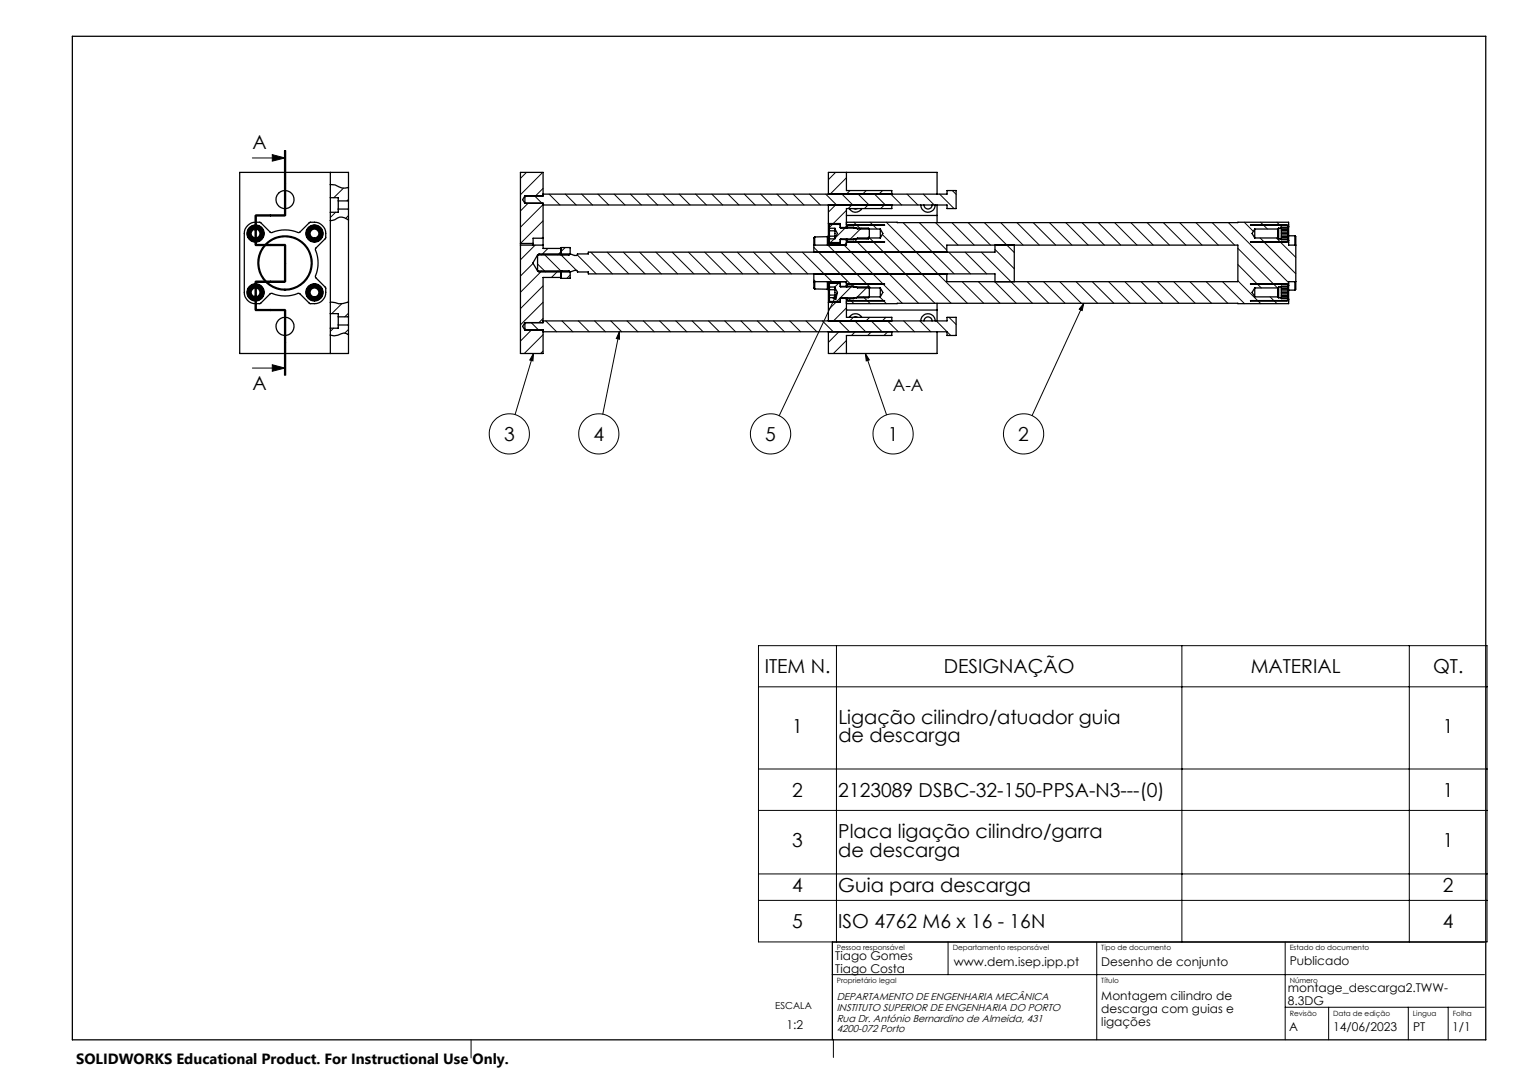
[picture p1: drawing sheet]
<svg xmlns="http://www.w3.org/2000/svg" width="420mm" height="297mm" viewBox="0 0 420 297" stroke-linecap="round" stroke-linejoin="round" font-family="sans-serif">
<g fill="none" stroke="#000" stroke-width=".35">
<path d="M20 10h390v277h-390zM91.2 50.9l1.3 .1a3.9 3.9 0 0 0 3.7 .7M91.2 54.6v4M91.2 47.6v7M91.2 58.6v28M91.2 54.6h2.1v.9M93.3 55.5v2.2M93.3 57.7v.9h-2.1M93.3 57.7h2.9M93.3 55.5h2.9M96.2 55.5v2.2M96.2 55.5v-7.9h-30.1v50h30.1v-7.9"/>
<path d="M96.2 57.7v29.8M144.9 55.9v.2M144.9 54v.3M144.9 54.3l.2-.2h4.8v-6.5h-6.3v19.6M144.9 55.9l.2 .2h4.8v9.7M144.9 54.3v1.6M144.9 54h5M144.9 54l-.7 1.1 .7 1M144.9 56.1h5M149.9 53.6h111.4v-1h2.5v5h-2.5v-1h-111.4M228.6 53.6v-6h30v6M228.6 56.6v5.1"/>
<path d="M233.6 47.6v5h12.5v1M233.6 59.5h25M234.4 57.6a1.97 1.97 0 0 0 3.4 0M235.6 57.6l.5 .1 .5-.1M246.1 56.6v1h-12.5v5.2M254.1 56.6a2.01 2.01 0 0 0 2 2 2.01 2.01 0 0 0 2-2M255 56.6a1.13 1.13 0 0 0 1.1 1.1 1.13 1.13 0 0 0 1.1-1.1M258.6 56.6v4.9M68.3 62.3a4.6 4.6 0 0 1 3.5-1l3 2.9a10.6 10.6 0 0 1 7.7 0l2.9-2.8a3.5 3.5 0 0 1 4.5 4.1v.3l-2.8 2.9a11.1 11.1 0 0 1 0 7.8l2.7 2.8a3.5 3.5 0 0 1-4.1 4.5h-.3l-2.9-2.8a11.1 11.1 0 0 1-7.7 0l-3 2.8a3.4 3.4 0 0 1-4.4-3.1v-16.3a2.75 2.75 0 0 1 .9-2.1zM69 63.6l.7-.6 .8-.3 .9 .3 .6 .6 .2 .8-.2 .9-.4 .2-.2 .5-.9 .2-.8-.2-.7-.7-.2-.9zM69 79.8l.7-.6 .8-.2 .9 .2 .2 .4 .4 .2 .2 .9-.2 .9-.6 .6-.9 .2-.8-.2-.7-.6-.2-.9zM85.3 79.8l.4-.2 .2-.4 .9-.2 .8 .2 .7 .6 .2 .9-.2 .9-.7 .6-.8 .2-.9-.2-.6-.6-.2-.9z"/>
<path d="M85.3 63.6l.6-.6 .9-.3 .8 .3 .7 .6 .2 .8-.2 .9-.7 .7-.8 .2-.9-.2-.2-.5-.4-.2-.2-.9zM96.2 60.7a2.76 2.76 0 0 0-3.8 0l-1.2 .2M143.6 67.2v.5M143.6 67.7v29.9h6.3v-6.5h-4.8l-.2-.2M143.6 67.7h6.3M143.6 67.2h3.5M147.1 67.2v.5M148.3 74.8h6.5l.1 2h2.4v-1.7M148.3 70.4l-1.3 2.2 1.3 2.2M148.3 70.4v4.4M148.3 74.7l.4 .4h8.7M149.9 65.8v1.9"/>
<path d="M149.9 67.7v.9h4.9M149.9 65.8h-2.8v1.4M154.8 76.6h-4.9v12.5l-5-.1M154.8 75.1l.4-.3h1.8l.3 .3M154.8 70.1l.4 .3h1.8l.3-.3M157.3 70.1v-1.8h-2.4l-.1 2.1h-6.5M157.4 75.1l1.1-.5h.7l.1 .5h3v.5h112.3v2.1M157.4 70.1h-8.7l-.4 .4M224.6 77.7v1.8l.2 .3M224.6 77.7h9v1.4M224.6 67.7v1.9M224.6 75.6v2.1"/>
<path d="M224.8 65.4v2.3M224.8 65.4l-.2 .2v2.1M224.8 77.7v2.1M224.8 79.8h3.5M228.3 65.3v2.4M228.3 77.7v2.1M228.3 79.8l.3 .3M228.3 65.3l-3.5 .1M228.6 61.7h3.3l.1 1.3h7.6l.3 .2v2.5l-.3 .3-7.7 .1M228.6 61.7v5.5M228.6 78v5.5M228.6 65.1l-.3 .2"/>
<path d="M228.6 78h3.3v1.1M228.6 67.2v.5M228.6 77.7v.3M228.9 79.2h1.5v.2M228.9 63h1.5v.2M228.9 63.7h1.5M228.9 65.2h1.5M228.9 80h1.5M230.4 63.2v2.5M230.4 79.4v2.6M230.4 65.7v.2h-1.5M230.4 63.2l.7 1.2-.7 1.3"/>
<path d="M230.4 79.4l.7 1.3-.7 1.3M231.9 61.9l-3 .2v4.8l3 .1M231.9 78.2l-3 .1v4.9h3M231.9 79.1l7.7 .1 .3 .3v2.4l-.3 .3h-7.6l-.1 1.3h-3.3M231.9 66.1v1.1h-3.3M231.9 79.1h1.7M231.9 66.1h1.7M231.9 62.8h1.7M233.6 79.1v.1M233.6 66v.1M233.6 62.8v.2M233.6 61.3h122v.8"/>
<path d="M233.6 66.1v1.6h-9M233.6 62.1h10.5l-10 .1-.5 .3M233.6 66.4l.5 .3h10v.1h-10.5M233.6 78.3h10.5l-10 .2-.5 .2M233.6 78.8l.2 .4M233.6 62.6v.1M233.6 62.7h2v.3M233.6 79h2v.2M233.6 62.7l.2 .3M233.8 66l-.2 .3M235.6 66v.2h-2M236.3 63l.3 .2h6.3"/>
<path d="M236.3 79.2l.3 .3h6.3M242.9 79.5v2.4M242.9 63.2v2.5M242.9 65.7h-6.3l-.3 .3M242.9 79.5l.7 1.2-.7 1.2M242.9 63.2l.7 1.2-.7 1.3M261.3 69.6v-1.9h80.3v10h-80.3v-2.1M274.6 67.7v1.9h-112.3v.5h-3l-.1 .4h-.7l-1.1-.4M279.9 67.7v10M346.3 63.2v2.5M346.3 79.5v2.4M346.3 63.2h6.3"/>
<path d="M346.3 63.2l-.8 1.2 .8 1.3M346.3 65.7h6.3M346.3 79.5h6.3M346.3 79.5l-.8 1.2 .8 1.2M352.6 63.2v2.5M352.6 79.5v2.4M352.6 65.7l.2 .3M352.8 79.2v3M352.8 63v3M352.8 79.2h2.7l-.1 .4M352.8 66h2.6M352.8 63h2.7l-.1 .4"/>
<path d="M352.8 63l-.2 .2M352.8 79.2l-.2 .3M353.6 65.5h1.8M353.6 63.4h1.8M353.6 79.6h1.8M353.6 65.3h1.9M353.6 63.6h1.9M353.6 79.8h1.9M353.6 64.9h1.8M353.6 64.4h1.9M353.6 64.1h1.8M355.4 65.5v.5"/>
<path d="M355.4 66l.2 .3M355.4 64.9l.1 .4M355.4 64.1l.1 .3M355.4 63.4l.1 .2M355.4 79.6l.1 .2M355.5 79h-1.9v3.4h1.9M355.5 63.6l-.1 .5M355.5 62.7h-1.9v3.5h1.9M355.5 79.8l-.1 .5M355.5 62.7l-.1 .3M355.5 65.3l-.1 .2M355.5 64.4l-.1 .5"/>
<path d="M355.6 62.1v.4M355.6 66.4v.4M355.6 62.6v3.7M355.6 78.3v.4M355.6 78.8v3.7M355.6 65.1h1.7M355.6 66.8v.9h2M355.6 62.5v.1M355.6 66.3v.1M355.6 78.7v.1M355.6 62.1h-10.5l10 .1 .5 .3M355.6 66.4l-.5 .3h-10v.1h10.5"/>
<path d="M355.6 78.3h-10.5l10 .2 .5 .2M355.6 62.6l-.1 .1M355.6 78.8l-.2 .4M357.3 65.1v2.6M357.3 65.1l.3 .2v2.4M357.3 77.7v2.4M357.6 77.7v2.1l-.3 .3M357.6 77.7h-2v.6M357.6 67.7v10M91.2 86.6v4M91.2 90.6v7M91.2 86.6h2.1v.9"/>
<path d="M93.3 87.5v2.2M93.3 89.7v.9h-2.1M93.3 89.7h2.9M93.3 87.5h2.9M96.2 92.4a2.34 2.34 0 0 0-3 .1l-1 .2-1-.2M96.2 83.4a4.9 4.9 0 0 1-3.7 .1h-1.3M96.2 87.5v2.2M144.9 90.9v.2M144.9 89v.3M144.9 89.3v1.6M144.9 89l-.7 1.1 .7 1M144.9 91.1h5"/>
<path d="M145.1 89.1l-.2 .2M149.9 88.6h111.4v-1h2.5v5h-2.5v-1h-111.4M228.6 91.6v6h30v-6M228.6 83.5v5.1M228.9 81.5h1.5M230.4 82v.2h-1.5M231.9 82.4h1.7M233.6 82.2v.2M233.6 82.4v5.2h12.5v1M233.6 82.7l.5 .3h10l-10.5 .1M233.6 85.6h25M233.6 82.4v.1"/>
<path d="M233.8 82.2l-.2 .2M234.4 87.6a2 2 0 0 1 3.4 0M235.6 87.6l.5-.1 .5 .1M235.6 82.2v.2h-2M242.9 81.9h-6.3l-.3 .3M246.1 91.6v1h-12.5v5M254.1 88.6a2.01 2.01 0 0 1 2-2 2.01 2.01 0 0 1 2 2M255 88.6a1.13 1.13 0 0 1 1.1-1.1 1.13 1.13 0 0 1 1.1 1.1M258.6 83.7v4.9M346.3 81.9h6.3M352.6 81.9l.2 .3M352.8 82.2h2.6"/>
<path d="M353.6 81.8h1.8M353.6 81.6h1.9M353.6 81.1h1.8M353.6 80.7h1.9M353.6 80.3h1.8M355.4 81.8v.4M355.4 81.1l.1 .5M355.4 80.3l.1 .4M355.4 82.2l.1 .2M355.5 82.4l.1 .1M355.5 81.6l-.1 .2M355.5 80.7l-.1 .4"/>
<path d="M355.6 82.7v.4M355.6 83.1v.7h-122M355.6 80.1h1.7M355.6 82.5v.2M355.6 82.7l-.5 .3h-10l10.5 .1M409.6 260h-179.9v27"/>
<circle cx="78.7" cy="55.1" r="2.5"/>
<circle cx="70.5" cy="64.5" r="1.96"/>
<circle cx="70.5" cy="64.5" r="1.51"/>
<circle cx="70.5" cy="64.5" r="1.23"/>
<circle cx="70.5" cy="64.5" r="2.25"/>
<circle cx="70.5" cy="64.5" r="1.86"/>
<circle cx="70.5" cy="64.5" r="2.38"/>
<circle cx="78.6" cy="72.6" r="7.3"/>
<circle cx="78.6" cy="72.6" r="7.5"/>
<circle cx="86.8" cy="64.5" r="1.22"/>
<circle cx="86.8" cy="64.5" r="1.96"/>
<circle cx="86.8" cy="64.5" r="2.39"/>
<circle cx="86.8" cy="64.5" r="1.85"/>
<circle cx="86.8" cy="64.5" r="1.51"/>
<circle cx="86.8" cy="64.5" r="2.25"/>
<circle cx="70.5" cy="80.7" r="2.25"/>
<circle cx="70.5" cy="80.7" r="1.96"/>
<circle cx="70.5" cy="80.7" r="1.49"/>
<circle cx="70.5" cy="80.7" r="2.37"/>
<circle cx="70.5" cy="80.7" r="1.85"/>
<circle cx="70.5" cy="80.7" r="1.23"/>
<circle cx="78.6" cy="90.1" r="2.49"/>
<circle cx="86.8" cy="80.7" r="2.38"/>
<circle cx="86.8" cy="80.7" r="1.84"/>
<circle cx="86.8" cy="80.7" r="2.25"/>
<circle cx="86.8" cy="80.7" r="1.96"/>
<circle cx="86.8" cy="80.7" r="1.49"/>
<circle cx="86.8" cy="80.7" r="1.23"/>
</g>
<g fill="none" stroke="#000" stroke-width=".28">
<path d="M69.6 43.6h9M70.4 59.5v8.1M70.5 59.3h8.2M70.5 59.6h8.2M70.7 59.5v8.1M75.1 42.7l3.5 .9-3.5 .9zM78.5 41.6v17.9M78.7 41.6v17.9h-8.2v8.1h8.2v10.1h-8.2v7.9h8.2v18M78.8 50.5v9zM78.8 41.6v8.9M91.3 50.9l-.1 .1M92.6 58.6l-1.4 1.4"/>
<path d="M93.5 57.7l-.2 .1M94.8 52l-2.7 2.6M96.2 55l-.5 .5M96.2 59.5l-.8 .8M145.3 47.6l-1.7 1.6M145.7 56.1l-2.1 2.1M147.5 54.1l2 2M149.8 47.6l-6.2 6.2M149.9 52l-2.1 2M149.9 56.5l-6.3 6.2M149.9 56.4l.1 .2M151.5 53.6l3 3"/>
<path d="M156 53.6l3 3M160.5 53.6l3 3M165 53.6l3 3M169.5 53.6l3 3M174 53.6l3 3M178.5 53.6l3 3M183 53.6l2.9 3M187.4 53.6l3 3M191.9 53.6l3 3M196.4 53.6l3 3M200.9 53.6l3 3M205.4 53.6l3 3"/>
<path d="M209.9 53.6l3 3M214.4 53.6l3 3M218.9 53.6l3 3M223.4 53.6l3 3M227.9 53.6l3 3M230.6 56.6l-2 2M230.6 47.6l-2 2M232.3 53.6l3 3M233.6 58.1l-3.7 3.6M233.6 49.1l-4.5 4.5M234.6 52.6l-1 1M235.1 56.6l-1 1"/>
<path d="M236.8 53.6l3 3M239 52.6l-.9 1M239.5 56.6l-1 1M241.3 53.6l3 3M243.6 52.6l-1.1 1M244.1 56.6l-1.1 1M245.8 53.6l3 3M250.3 53.6l3 3M254.8 53.6l3 3M259.3 53.6l4 4M262.8 52.6l1 1.1M70.4 77.7v7.9"/>
<path d="M70.5 67.8h8.2M70.5 67.4h8.2M70.5 77.6h8.2M70.5 77.9h8.2M70.7 77.7v7.9M78.5 67.6v10.1M78.8 67.6v10.1M147.1 72.7l-3.5 3.5M147.7 67.7l-4.1 4M148.3 72.9l2.3 2.2M149.5 74.8l-5.9 5.9M149.9 61l-6.3 6.2"/>
<path d="M149.9 65.5l-.4 .3M149.9 78.9l-6.3 6.3M150.1 70.1l4.9 5M151.2 68.6l-1.8 1.8M154 74.8l-1.8 1.8M154.6 70.1l4.5 4.5M156 68.3l-2.1 2.1M157.3 75.9l-.9 .9M159.3 70.4l5.2 5.2M159.3 74.9l.3 .2M163 69.6l6 6M167.5 69.6l6 6"/>
<path d="M172 69.6l6 6M176.5 69.6l6 6M181 69.6l6 6M185.5 69.6l6 6M190 69.6l6 6M194.5 69.6l5.9 6M199 69.6l6 6M203.4 69.6l6 6M207.9 69.6l6 6M212.4 69.6l6 6M216.9 69.6l6 6M221.4 69.6l8.2 8.1"/>
<path d="M224.6 77.3l.5 .4M224.6 68.3l10 10M228.5 67.7l10.6 10.6M228.9 67.2l-.3 .4M229.7 61.9l-.8 .9M230.2 65.9l-1 1.1M231.4 78.2l-1 1M231.8 77.7l-.2 .3M233.2 63l-2.8 2.8M233.6 62.5l-.3 .3M233.6 67l-.6 .7 10.6 10.6M234.8 78.5l.5 .5"/>
<path d="M234.9 79.2l-4 4M235.6 61.3l.8 .8M235.7 66l.8 .7M236.5 62.2l1 1M236.6 66.8l16.9 16.9M237.7 63l-3 3M239.3 78.5l1 1M239.4 79.2l-3 3M239.9 65.2l-.8 .8M240 65.7l1 1M240.1 61.3l.7 .8M241 62.2l1 1"/>
<path d="M241.1 66.8l16.9 16.9M243.5 64.7l19 19M243.7 78.5l5.3 5.2M244.6 61.3l22.3 22.4M249.2 61.5l14.1 14.1M253.7 61.5l7.6 7.5M258.2 61.5l6.2 6.2M261.8 69.6l6 6M262.7 61.5l6.2 6.2M265.5 77.7l6 6M266.3 69.6l6 6M267.2 61.5l6.1 6.2"/>
<path d="M270 77.7l5.9 6M270.8 69.6l14.1 14.1M271.6 61.5l8.3 8.2M274.5 77.7l5.9 6M274.6 68.9l5.3 5.3M276.2 61.5l6.1 6.2M280.6 61.5l6.2 6.2M283.5 77.7l5.9 6M285.1 61.5l6.2 6.2M288 77.7l5.9 6M289.6 61.5l6.2 6.2M292.5 77.7l5.9 6"/>
<path d="M294.1 61.5l6.2 6.2M296.9 77.7l6 6M298.6 61.5l6.2 6.2M301.4 77.7l6 6M303.1 61.5l6.2 6.2M305.9 77.7l6 6M307.6 61.5l6.2 6.2M310.4 77.7l5.9 6M312.1 61.5l6.1 6.2M314.9 77.7l6 6M316.5 61.5l6.2 6.2M319.4 77.7l5.9 6"/>
<path d="M321 61.5l6.2 6.2M323.9 77.7l5.9 6M325.5 61.5l6.2 6.2M328.4 77.7l5.9 6M330 61.5l6.2 6.2M332.8 77.7l6 6M334.5 61.5l6.2 6.2M337.4 77.7l6 6.1M339 61.5l16.6 16.5M341.6 77.5l5.4 5.5M341.6 73l5.3 5.3M341.6 68.5l9.8 9.8"/>
<path d="M343.4 61.3l2.5 2.5M347 78.5l1.1 1M347.7 65.7l1.1 1M347.8 61.3l.8 .8M348.7 62.2l1 1M348.9 66.8l8.7 8.8M351.5 78.5l1 1M352.2 65.7l1 1M352.4 61.3l.7 .8M353.2 62.2l.5 .5M353.3 66.8l4.3 4.2M70.5 85.8h8.2"/>
<path d="M70.5 85.4h8.2M78.5 85.6v18M78.8 85.6v18M92 90.6l-.8 .9M94.3 83.9l-2.8 2.7M96.2 86.5l-1.1 1M96.2 90.9l-1.1 1M146.6 91.1l-3 3.1M146.6 89.1l2 2M147.2 97.6l-5.1 16.8M147.2 97.6l-.1 2-.9-.2zM149.9 83.4l-6.3 6.3"/>
<path d="M149.9 87.9l-1.2 1.1M149.9 92.4l-5.2 5.2M149.9 96.9l-.7 .7M150.6 88.6l3 3M155.1 88.6l3 3M159.6 88.6l3 3M164.1 88.6l3 3M168.6 88.6l3 3M170.9 91.6l.1 2-.9-.2zM170.9 91.6l-4.6 22.7M173 88.6l3 3M177.6 88.6l3 3"/>
<path d="M182 88.6l3 3M186.5 88.6l3 3M191 88.6l3 3M195.5 88.6l3 3M200 88.6l3 3M204.5 88.6l3 3M209 88.6l3 3M213.5 88.6l3 3M217.9 88.6l3 3M222.4 88.6l3 3M226.9 88.6l3 3M230.6 83.5l-2 2"/>
<path d="M231.1 80.7l-16.1 34.1M231.1 80.7l-.4 2-.8-.4zM231.4 88.6l3 3M231.5 91.6l-2.9 2.9M233.6 85l-3.6 3.6M233.6 94l-3.6 3.6M234.2 82.4l.6 .6M234.9 83.1l.8 .7M235.5 87.6l-1 1M235.9 88.6l3 3M236 91.6l-1 1M238.2 81.9l1.1 1.1"/>
<path d="M238.8 97.6l1.1 1.7-.9 .3zM238.8 97.6l5.9 16.9M239.4 83.1l.7 .7M240 87.6l-1 1M240.4 88.6l3 3M240.5 91.6l-1 1M242.7 81.9l1.1 1.1M243.9 83.1l.7 .7M244.5 87.6l-1 1M244.9 88.6l3 3M245 91.6l-1.1 1M249.4 88.6l3 3"/>
<path d="M253.9 88.6l3 3M258.4 88.6l4 4M261.9 87.6l1.9 2M299.1 83.7l-.5 2-.8-.4zM299.1 83.7l-14.3 31M347.2 83.1l.7 .7M350.5 81.9l1 1.1M351.6 83.1l.8 .7M355.5 82.4l.1 .1M69.6 101.6h9M75.1 100.7l3.5 .9-3.5 .9zM209.3 178.2h201.1v81.8h-201.1z"/>
<path d="M230.8 178.2v81.8M326.1 178.2v81.8M388.9 178.2v81.8M209.3 189.6h201.1M209.3 212.3h201.1M209.3 223.7h201.1M209.3 241.2h201.1M209.3 248.5h201.1M229.6 269h180M261.6 260v9M302.6 260v27M354.6 260v27"/>
<path d="M354.6 278h55M366.6 278v9M388.6 278v9M399.6 278v9M130 287v5M230 286.9v5"/>
<circle cx="140.5" cy="119.8" r="5.6"/>
<circle cx="165.2" cy="119.8" r="5.6"/>
<circle cx="212.6" cy="119.8" r="5.5"/>
<circle cx="246.4" cy="119.8" r="5.6"/>
<circle cx="282.5" cy="119.8" r="5.6"/>
</g>
<path d="M78.7 41.6v17.9M78.7 85.6v18" fill="none" stroke="#000" stroke-width=".28" stroke-dasharray="6.3 1.3 1.3 1.3" stroke-dashoffset="-.7"/>
<path d="M70.5 59.5v8.1M78.7 59.5h-8.2M70.5 67.6h8.2M78.7 77.7h-8.2M70.5 85.6h8.2" fill="none" stroke="#000" stroke-width=".28" stroke-dasharray="6.3 1.3 1.3 1.3" stroke-dashoffset="4.2"/>
<path d="M78.7 67.6v10.1" fill="none" stroke="#000" stroke-width=".28" stroke-dasharray="6.3 1.3 1.3 1.3" stroke-dashoffset="3.2"/>
<path d="M70.5 77.7v7.9" fill="none" stroke="#000" stroke-width=".28" stroke-dasharray="6.3 1.3 1.3 1.3" stroke-dashoffset="4.3"/>
<g fill="#000">
<path d="M75.1 42.7l3.5 .9-3.5 .9zM75.1 100.7l3.5 .9-3.5 .9z"/>
<path d="M147.2 97.6l-.1 2-.9-.2zM170.9 91.6l.1 2-.9-.2zM231.1 80.7l-.4 2-.8-.4zM299.1 83.7l-.5 2-.8-.4zM238.8 97.6l1.1 1.7-.9 .3z"/>
</g>
<g font-size="5.3">
<text x="69.7" y="41.2">A</text>
<text x="69.7" y="107.6">A</text>
<text x="139.1" y="121.6">3</text>
<text x="163.8" y="121.6">4</text>
<text x="211.2" y="121.6">5</text>
<text x="245" y="121.6">1</text>
<text x="281" y="121.6">2</text>
<text x="211" y="185.8">ITEM N.</text>
<text x="260.4" y="185.8">DESIGNAÇÃO</text>
<text x="345.1" y="185.8">MATERIAL</text>
<text x="395.4" y="185.8">QT.</text>
<text x="218.6" y="202.3">1</text>
<text x="231.3" y="199.7">Ligação cilindro/atuador guia</text>
<text x="398.2" y="202.3">1</text>
<text x="231.3" y="204.9">de descarga</text>
<text x="218.6" y="219.9">2</text>
<text x="231.3" y="219.9">2123089 DSBC-32-150-PPSA-N3---(0)</text>
<text x="398.2" y="219.9">1</text>
<text x="218.6" y="233.9">3</text>
<text x="231.3" y="231.3">Placa ligação cilindro/garra</text>
<text x="398.1" y="233.9">1</text>
<text x="231.3" y="236.4">de descarga</text>
<text x="218.6" y="246.3">4</text>
<text x="231.3" y="246.3">Guia para descarga</text>
<text x="398.1" y="246.3">2</text>
<text x="218.6" y="256.2">5</text>
<text x="231.3" y="256.2">ISO 4762 M6 x 16 - 16N</text>
<text x="398.1" y="256.2">4</text>
</g>
<text font-size="4.7" x="246.4" y="107.8">A-A</text>
<text font-size="4.1" x="21" y="293.7">SOLIDWORKS Educational Product. For Instructional Use Only.</text>
<g font-size="3.3">
<text x="230.5" y="265">Tiago Gomes</text>
<text x="230.5" y="268.5">Tiago Costa</text>
<text x="263.2" y="266.5">www.dem.isep.ipp.pt</text>
<text x="303.9" y="266.5">Desenho de conjunto</text>
<text x="355.9" y="266.5">Publicado</text>
<text x="355.4" y="273.9">montage_descarga2.TWW-</text>
<text x="303.9" y="276.1">Montagem cilindro de</text>
<text x="303.9" y="279.6">descarga com guias e</text>
<text x="355.4" y="277.4">8.3DG</text>
<text x="217" y="283.9">1:2</text>
<text x="303.9" y="283.1">ligações</text>
<text x="355.8" y="284.7">A</text>
<text x="367.9" y="284.7">14/06/2023</text>
<text x="390" y="284.7">PT</text>
<text x="400.8" y="284.7">1/1</text>
</g>
<g font-size="2.8">
<text x="230.9" y="276">DEPARTAMENTO DE ENGENHARIA MECÂNICA</text>
<text x="230.9" y="282">Rua Dr. António Bernardino de Almeida, 431</text>
<text x="230.9" y="279">INSTITUTO SUPERIOR DE ENGENHARIA DO PORTO</text>
<text x="230.9" y="285">4200-072 Porto</text>
</g>
<text font-size="2.7" x="213.9" y="278.6">ESCALA</text>
<g font-size="2">
<text x="230.9" y="262.3">Pessoa responsável</text>
<text x="262.9" y="262.3">Departamento responsável</text>
<text x="303.9" y="262.3">Tipo de documento</text>
<text x="355.9" y="262.1">Estado do documento</text>
<text x="230.9" y="271.3">Proprietário legal</text>
<text x="303.9" y="271.3">Título</text>
<text x="355.9" y="271.3">Número</text>
<text x="355.9" y="280.3">Revisão</text>
<text x="367.9" y="280.3">Data de edição</text>
<text x="389.9" y="280.3">Lingua</text>
<text x="400.9" y="280.3">Folha</text>
</g>
</svg>
